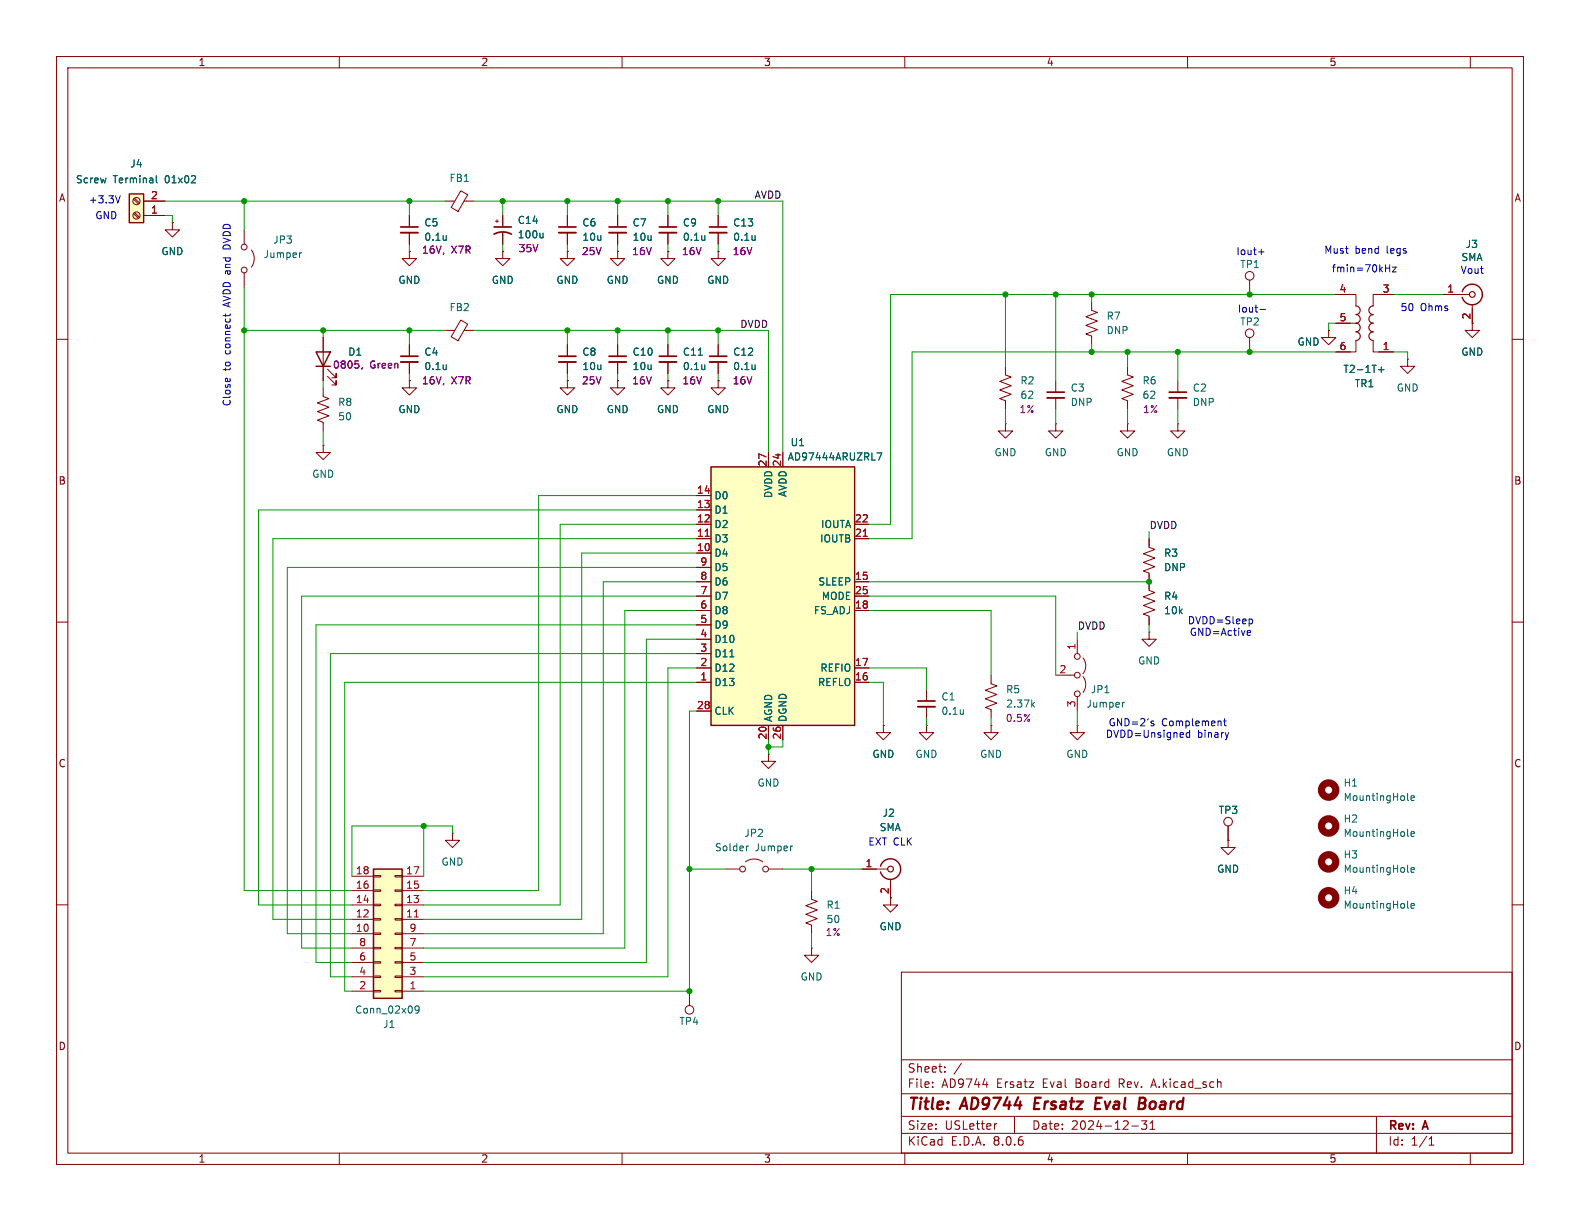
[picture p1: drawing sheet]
<svg xmlns="http://www.w3.org/2000/svg" width="279mm" height="216mm" viewBox="0 0 279 216" stroke-linecap="round" stroke-linejoin="round" font-family="sans-serif">
<g fill="none" stroke="#840000" stroke-width=".18">
<path d="M10 10h259.4v195.9h-259.4zM12 12h255.4v191.9h-255.4zM60 10v2M110 10v2M160 10v2M210 10v2M260 10v2M30.5 39.4v1.2h1.2l-1.2 1.3-1.3-1.3h1.3M30.5 39.4h.1M72.4 38.1v2M78.7 35.6h1.7M81.5 33.7l1.2 .7-1.7 3-1.2-.7z"/>
<path d="M82.1 35.6h1.7M87.6 39.1h.5M87.9 38.9v.5M88.9 38.1v2M109.2 38.1v2M10 60h2M43.2 40.6v2.6M43.2 48.3v2.5M44.4 44.2a2.54 2.54 0 0 1 0 3M72.4 44.5v1.2h1.3l-1.3 1.3-1.3-1.3h1.3M72.4 44.5h.1M72.4 41.1v2.1"/>
<path d="M78.7 58.4h1.7M81.5 56.6l1.2 .7-1.7 2.9-1.2-.7zM82.1 58.4h1.7M88.9 44.5v1.2h1.3l-1.3 1.3-1.3-1.3h1.3M88.9 44.5h.1M88.9 41.1v2.1M100.3 44.5v1.2h1.3l-1.3 1.3-1.2-1.3h1.2M100.3 44.5h.1M109.2 44.5v1.2h1.3l-1.3 1.3-1.3-1.3h1.3M109.2 44.5h.1M109.2 41.1v2.1M118.1 44.5v1.2h1.3l-1.3 1.3-1.3-1.3h1.3"/>
<path d="M118.1 44.5h.1M267.4 60h2M57.1 78.7v1.3h1.3l-1.3 1.3-1.2-1.3h1.2M57.1 78.7h.1M72.4 61v2M72.4 64v2M100.3 67.3v1.3h1.3l-1.3 1.3-1.2-1.3h1.2M100.3 67.3h.1M100.3 61v2M100.3 64v2M10 110h2M175.3 119.4v1.5l1 .4-2.1 .7 2.1 .8-2.1 .8 2.1 .7-2.1 .8 1.1 .4v1.5"/>
<path d="M186.7 119.4h3.3M190.5 113v2.6M191.5 116.3a2.26 2.26 0 0 1 0 2.8M191.5 119.6a2.26 2.26 0 0 1 0 2.8M203.2 111.8v1.2h1.3l-1.3 1.3-1.3-1.3h1.3M203.2 111.8h.1M267.4 110h2M135.9 133.4v1.2h1.3l-1.3 1.3-1.3-1.3h1.3M135.9 133.4h.1M175.3 128.3v1.2h1.2l-1.2 1.3-1.3-1.3h1.3M175.3 128.3h.1M190.5 123.2v2.5"/>
<path d="M10 160h2M80 147.3v1.3h1.3l-1.3 1.3-1.3-1.3h1.3M80 147.3h.1M128.3 153.7h2.5M131.8 152.4a2.54 2.54 0 0 1 3.1 0M135.9 153.7h2.5M143.5 157.5v1.5l1 .4-2 .7 2 .8-2 .8 2 .7-2 .8 1 .4v1.5M152.4 153.7h4.6M157.5 155.4v4.6h1.2l-1.2 1.3-1.3-1.3h1.3M267.4 160h2M143.5 167.6v1.3h1.3l-1.3 1.3-1.3-1.3h1.3M143.5 167.6h.1"/>
<path d="M159.4 171.9h108v32h-108zM159.4 197.4h108M159.4 193.4h108M159.4 187.4h108M164.9 192.1v.2M164.9 191.4v.1M167.1 189.4v.2M167.1 188.7v.1M170 188l-1.3 1.9M173.8 191.8h.9M176.3 198.7l-.3 .1M179.4 197.4v3"/>
<path d="M200.1 199.1h1.2M201.9 198.2h.9l-.5 .6 .4 .1v.6l-.2 .2h-.4l-.2-.2M203.4 199.7h.8M203.4 198.6l.4-.4v1.5M243.4 197.4v6.5M60 203.9v2M110 203.9v2M159.4 200.4h108M160 203.9v2M210 203.9v2M252.7 202.5h.9M252.7 201.4l.4-.4v1.5"/>
<path d="M260 203.9v2"/>
<circle cx="43.2" cy="47.8" r=".51"/>
<circle cx="43.2" cy="43.7" r=".51"/>
<circle cx="190.5" cy="119.4" r=".51"/>
<circle cx="190.5" cy="116.1" r=".51"/>
<circle cx="190.5" cy="122.7" r=".51"/>
<circle cx="131.3" cy="153.7" r=".51"/>
<circle cx="135.4" cy="153.7" r=".51"/>
</g>
<path d="M183.1 194.1l-.3 2h1M193.7 195.1h.7M194.8 194.1h-.9l-.3 2h1M201.6 194.1h.6a.49 .49 0 0 1 .4 .5 .49 .49 0 0 1-.5 .5l.3 .1a.58 .58 0 0 1-.3 .9" fill="none" stroke="#840000" stroke-width=".4"/>
<path d="M70.9 41.1h3M107.7 41.1h3M70.9 64h3M98.8 64h3.1" fill="none" stroke="#840000" stroke-width=".33"/>
<path d="M70.9 40.1h3M87.4 41.4a3.2 3.2 0 0 1 3 0M87.4 40.1h3M107.7 40.1h3M70.9 63h3M98.8 63h3.1" fill="none" stroke="#840000" stroke-width=".3"/>
<path d="M53.3 44.7l-.3 .1M78.9 41.6v.9M78.9 42.4h.1M96 41.2v.9M96 41.9l-.2 .2M78.9 64.5v.9M78.9 65.2v.1M182.6 124.6l.3 .4M182.9 124.2l-.5 .5M198.8 124.2l-.3 .1M132.4 149.6l-.4 .1M140 149.6h.2" fill="none" stroke="#006464" stroke-width=".18"/>
<path d="M155.7 153.2a1.81 1.81 0 0 1 2-1.3 1.81 1.81 0 0 1 1.6 1.8M159.3 153.7a1.82 1.82 0 0 1-1.6 1.8 1.82 1.82 0 0 1-2-1.3" fill="none" stroke="#840000" stroke-width=".25"/>
<circle cx="157.5" cy="153.7" r=".51" fill="none" stroke="#840000" stroke-width=".2"/>
<path d="M22.9 34.3h2.5v5.1h-2.5z" fill="#ffffc2"/>
<path d="M22.9 34.3h2.5v5.1h-2.5z" fill="none" stroke="#840000" stroke-width=".25"/>
<g fill="none" stroke="#840000" stroke-width=".18">
<path d="M23.6 35.2l.9 .9M23.6 37.8l.9 .8M23.8 35.1l.9 .8M23.8 37.6l.9 .8M25.4 38.1h3.8M25.4 35.6h3.8M121.9 175.3v2.5"/>
<circle cx="24.1" cy="35.6" r=".63"/>
<circle cx="24.1" cy="38.1" r=".63"/>
<circle cx="121.9" cy="178.6" r=".76"/>
</g>
<path d="M27.6 31.1v1l.2 .2" fill="none" stroke="#006464" stroke-width=".18"/>
<path d="M66 153.7h5.1v22.8h-5.1z" fill="#ffffc2"/>
<g fill="none" stroke="#840000" stroke-width=".18">
<path d="M100.3 38.1v2M118.1 38.1v2M127 38.1v2M57.1 59.7v7.6M100.3 41.1v2.1M118.1 41.1v2.1M127 44.5v1.2h1.3l-1.3 1.3-1.3-1.3h1.3M127 44.5h.1M127 41.1v2.1M57.1 68.6v1.5l1.1 .4-2.1 .7 2.1 .8-2.1 .8 2.1 .7-2.1 .8 1 .4v1.5M57.9 66.5l1.5 1.6v-.8v.8h-.7M57.9 65.3l1.5 1.5v-.8v.8h-.7"/>
<path d="M72.4 67.3v1.3h1.3l-1.3 1.3-1.3-1.3h1.3M72.4 67.3h.1M109.2 67.3v1.3h1.3l-1.3 1.3-1.3-1.3h1.3M109.2 67.3h.1M109.2 61v2M109.2 64v2M118.1 67.3v1.3h1.3l-1.3 1.3-1.3-1.3h1.3M118.1 67.3h.1M118.1 61v2M118.1 64v2M127 67.3v1.3h1.3l-1.3 1.3-1.3-1.3h1.3M127 67.3h.1"/>
<path d="M127 61v2M127 64v2M186.7 74.9v1.3h1.3l-1.3 1.3-1.3-1.3h1.3M186.7 74.9h.1M190.5 128.3v1.2h1.3l-1.3 1.3-1.3-1.3h1.3M190.5 128.3h.1M62.2 157.5h3.8M62.2 154.9h3.8M66 154.8h1.3v.3h-1.3zM66 157.4h1.3v.2h-1.3zM66 159.9h1.3v.2h-1.3zM69.8 154.8h1.3v.3h-1.3z"/>
<path d="M69.8 157.4h1.3v.2h-1.3zM69.8 159.9h1.3v.2h-1.3zM71.1 157.5h3.8M71.1 154.9h3.8M62.2 175.3h3.8M62.2 165.1h3.8M62.2 162.6h3.8M62.2 160h3.8M62.2 172.7h3.8M62.2 170.2h3.8M62.2 167.6h3.8M66 162.4h1.3v.3h-1.3z"/>
<path d="M66 165h1.3v.2h-1.3zM66 167.5h1.3v.3h-1.3zM66 170.1h1.3v.2h-1.3zM66 172.6h1.3v.2h-1.3zM66 175.1h1.3v.3h-1.3zM69.8 162.4h1.3v.3h-1.3zM69.8 165h1.3v.2h-1.3zM69.8 167.5h1.3v.3h-1.3zM69.8 170.1h1.3v.2h-1.3zM69.8 172.6h1.3v.2h-1.3zM69.8 175.1h1.3v.3h-1.3zM71.1 175.3h3.8"/>
<path d="M71.1 165.1h3.8M71.1 162.6h3.8M71.1 160h3.8M71.1 172.7h3.8M71.1 170.2h3.8M71.1 167.6h3.8"/>
</g>
<path d="M55.9 62.2h2.5l-1.3 2.6zM55.9 64.8h2.5M66 153.7h5.1v22.8h-5.1z" fill="none" stroke="#840000" stroke-width=".25"/>
<path d="M73.3 162.1h.7" fill="none" stroke="#a90000" stroke-width=".18"/>
<path d="M124.6 41.6v.9M124.6 42.4h.1M133.5 41.6v.9M133.5 42.4h.1M123.5 62.8h.7M124.6 64.5v.9M124.6 65.2v.1M133.5 64.5v.9M133.5 65.2v.1M74.1 178.4l-.2 .3h-.3l-.2-.3 .1-.5h.4l.2 .1a.84 .84 0 0 1-.3 1.1h-.3" fill="none" stroke="#006464" stroke-width=".18"/>
<path d="M98.8 41.1h3.1M116.6 41.1h3M125.5 41.1h3M107.7 64h3M116.6 64h3M125.5 64h3" fill="none" stroke="#840000" stroke-width=".33"/>
<path d="M98.8 40.1h3.1M116.6 40.1h3M125.5 40.1h3M107.7 63h3M116.6 63h3M125.5 63h3" fill="none" stroke="#840000" stroke-width=".3"/>
<path d="M64.1 65l-.1 .3" fill="none" stroke="#840084" stroke-width=".18"/>
<path d="M125.7 82.6h25.4v45.7h-25.4z" fill="#ffffc2"/>
<path d="M258.6 51.6a1.81 1.81 0 0 1 2-1.3 1.81 1.81 0 0 1 1.5 1.8M262.1 52.1a1.82 1.82 0 0 1-1.5 1.8 1.82 1.82 0 0 1-2-1.3M125.7 82.6h25.4v45.7h-25.4z" fill="none" stroke="#840000" stroke-width=".25"/>
<g fill="none" stroke="#840000" stroke-width=".18">
<path d="M25.4 38.1h3.8M25.4 35.6h3.8M30.5 39.4h.1M72.4 38.1v2M88.9 38.1v2M100.3 38.1v2M109.2 38.1v2M118.1 38.1v2M127 38.1v2M57.1 59.7v2.5M72.4 44.5h.1M72.4 41.1v2.1"/>
<path d="M88.9 44.5h.1M88.9 41.1v2.1M100.3 44.5h.1M100.3 41.1v2.1M109.2 44.5h.1M109.2 41.1v2.1M118.1 44.5h.1M118.1 41.1v2.1M127 44.5h.1M127 41.1v2.1M193 53.3v1.6l1.1 .3-2.1 .8 2.1 .8-2.1 .7 2.1 .8-2.1 .8 1 .3v1.6M221 49.5v2.6"/>
<path d="M221 59.7v2.5M234.9 58.4v1.3h1.3l-1.3 1.3-1.2-1.3h1.2M234.9 58.4h.1M236.2 52.1h3.6v2M236.2 57.2h3.8M246.4 52.1h-3.6v2M255.3 52.1h4.5M260.3 53.8v4.6h1.3l-1.3 1.3-1.2-1.3h1.2M57.1 64.8v2.5M72.4 67.3h.1M72.4 61v2M72.4 64v2"/>
<path d="M100.3 67.3h.1M100.3 61v2M100.3 64v2M109.2 67.3h.1M109.2 61v2M109.2 64v2M118.1 67.3h.1M118.1 61v2M118.1 64v2M127 67.3h.1M127 61v2M127 64v2"/>
<path d="M177.8 64.8v1.5l1 .4-2 .7 2 .8-2 .8 2 .7-2 .8 1 .4v1.5M177.8 74.9v1.3h1.3l-1.3 1.3-1.3-1.3h1.3M177.8 74.9h.1M186.7 67.3v2M186.7 70.4v2M199.4 64.8v1.5l1 .4-2 .7 2 .8-2 .8 2 .7-2 .8 1 .4v1.5M199.4 74.9v1.3h1.3l-1.3 1.3-1.3-1.3h1.3M199.4 74.9h.1M208.3 74.9v1.3h1.2l-1.2 1.3-1.3-1.3h1.3M208.3 74.9h.1M208.3 67.3v2M208.3 70.4v2"/>
<path d="M239.8 60.2v2h-3.6M242.8 60.2v2h3.6M248.9 63.5v1.3h1.3l-1.3 1.2-1.3-1.2h1.3M248.9 63.5h.1M123.2 97.8h2.5M123.2 95.3h2.5M123.2 92.7h2.5M123.2 90.2h2.5M123.2 87.6h2.5M135.9 80v2.6M138.4 80v2.6M151.1 95.3h2.6"/>
<path d="M151.1 92.7h2.6M203.2 95.3v1.5l1 .4-2 .7 2 .8-2 .7 2 .8-2 .8 1 .3v3.1l1 .4-2 .7 2 .8-2 .8 2 .7-2 .8 1 .4v1.5M123.2 102.9h2.5M123.2 118.1h2.5M123.2 108h2.5M123.2 105.4h2.5M123.2 115.6h2.5M123.2 113h2.5M123.2 110.5h2.5M123.2 100.3h2.5M151.1 102.9h2.6M151.1 118.1h2.6"/>
<path d="M151.1 108h2.6M151.1 105.4h2.6M123.2 120.7h2.5M123.2 125.7h2.5M135.9 128.3v2.5M138.4 128.3v2.5M151.1 120.7h2.6M156.2 128.3v1.2h1.3l-1.3 1.3-1.3-1.3h1.3M156.2 128.3h.1M163.8 128.3v1.2h1.3l-1.3 1.3-1.2-1.3h1.2M163.8 128.3h.1M163.8 121.9v2.1"/>
<path d="M163.8 125v2M152.4 153.7h2.5M157.5 156.2v2.6M217.2 148.6v1.3h1.2l-1.2 1.2-1.3-1.2h1.3M217.2 148.6h.1M217.2 146.1v2.5"/>
<circle cx="221" cy="58.9" r=".76"/>
<circle cx="221" cy="48.8" r=".76"/>
<circle cx="217.2" cy="145.3" r=".76"/>
</g>
<path d="M124.7 94.8h.7M152.6 94.8h.8" fill="none" stroke="#a90000" stroke-width=".18"/>
<g fill="none" stroke="#006464" stroke-width=".18">
<path d="M27.6 31.1v1l.2 .2M78.9 41.6v.9M78.9 42.4h.1M96 41.2v.9M96 41.9l-.2 .2M124.6 41.6v.9M124.6 42.4h.1M133.5 41.6v.9M133.5 42.4h.1M78.9 64.5v.9M78.9 65.2v.1M123.5 62.8h.7"/>
<path d="M124.6 64.5v.9M124.6 65.2v.1M133.5 64.5v.9M133.5 65.2v.1M243.8 65.4h.9M244.3 64.9v1M155.1 80.1h.8l-.5 1.3M129.1 116.1h.7M170.4 125.5v.8M170.4 126.2l-.1 .1M248.9 147.7l.2 .2M248.9 154.1l.2 .1"/>
<path d="M248.9 141.4l.2 .1M249.5 147.5l.6-.1v-.3h-.4l-.2 .1 .1 .6h.5M249.5 141.1l.6-.1v-.2l-.4-.1-.2 .2 .1 .6h.5M249.5 153.8l.6-.1v-.2l-.4-.1-.2 .2 .1 .6h.5M248.9 160.4l.2 .2M249.5 160.2l.6-.1v-.3h-.4l-.2 .1 .1 .6h.5"/>
</g>
<g fill="none" stroke="#840000" stroke-width=".2">
<path d="M239.8 54.1a.76 .76 0 0 1 .7 .8 .76 .76 0 0 1-.7 .7 .76 .76 0 0 1 .7 .8 .76 .76 0 0 1-.7 .8 .76 .76 0 0 1 .7 .7 .76 .76 0 0 1-.7 .8 .77 .77 0 0 1 .7 .7 .77 .77 0 0 1-.7 .8M242.8 54.1a.77 .77 0 0 0-.7 .8 .77 .77 0 0 0 .7 .7 .76 .76 0 0 0-.7 .8 .76 .76 0 0 0 .7 .7 .77 .77 0 0 0-.7 .8 .77 .77 0 0 0 .7 .8 .76 .76 0 0 0-.7 .7 .76 .76 0 0 0 .7 .8"/>
<circle cx="260.3" cy="52.1" r=".51"/>
</g>
<path d="M185.2 70.4h3M206.8 70.4h3M162.3 125h3.1" fill="none" stroke="#840000" stroke-width=".33"/>
<path d="M185.2 69.3h3M206.8 69.3h3M162.3 124h3.1" fill="none" stroke="#840000" stroke-width=".3"/>
<g fill="none" stroke="#840000" stroke-width="1.3">
<circle cx="234.9" cy="139.7" r="1.27"/>
<circle cx="234.9" cy="146" r="1.27"/>
<circle cx="234.9" cy="152.4" r="1.27"/>
<circle cx="234.9" cy="158.7" r="1.27"/>
</g>
<g fill="none" stroke="#0000c2" stroke-width=".18">
<path d="M21.3 34.6l-.5 1.3M39.4 43.7v.3h1.3v-.3M39.9 55.5v.5M40.7 55.5v.3M222.6 44.5h.9M222.8 54.7h1M245 47.4h.7M245.7 46.8v1.3M246.2 47.2h.7l-.7 .9h.7M220.6 112.3h.5M221 111.5l.2 .3-.6 .1M221 109.5h.4l.1 .2-.1 .5-.4 .1"/>
<path d="M203.6 127.9l.5 .2-.1 .2h-.3M203.6 127.6h.4M209.9 129.6l-.1 .2v.5l.2 .1 .4-.1M210.4 129.1v1.3M216.4 127.5h.4M216.5 127.1v1.1l.3 .1M217.3 129.5l-.3 .9"/>
</g>
<g fill="none" stroke="#009600" stroke-width=".18">
<path d="M29.2 35.6h49.5M29.2 38.1h1.3v1.3M43.2 35.6v5M72.4 35.6v2.5M83.8 35.6h54.6v44.4M88.9 35.6v2.5M100.3 35.6v2.5M109.2 35.6v2.5M118.1 35.6v2.5M127 35.6v2.5M43.2 58.4h35.5M43.2 50.8v106.7h19"/>
<path d="M57.1 58.4v1.3M72.4 43.2v1.3M72.4 58.4v2.6M83.8 58.4h52.1v21.6M88.9 43.2v1.3M100.3 43.2v1.3M100.3 58.4v2.6M109.2 43.2v1.3M109.2 58.4v2.6M118.1 43.2v1.3M118.1 58.4v2.6M127 43.2v1.3"/>
<path d="M127 58.4v2.6M177.8 52.1v12.7M186.7 52.1v15.2M193 52.1v1.2M236.2 52.1h-78.7v40.6h-3.8M236.2 57.2h-1.3v1.2M246.4 52.1h8.9M57.1 67.3v1.3M57.1 76.2v2.5M72.4 66v1.3M100.3 66v1.3M109.2 66v1.3"/>
<path d="M118.1 66v1.3M127 66v1.3M177.8 72.4v2.5M186.7 72.4v2.5M193 61v1.2M199.4 62.2v2.6M199.4 72.4v2.5M208.3 62.2v5.1M208.3 72.4v2.5M236.2 62.2h-74.9v33.1h-7.6M246.4 62.2h2.5v1.3M123.2 97.8h-20.3v64.8h-28"/>
<path d="M123.2 92.7h-24.1v67.3h-24.2M123.2 87.6h-28v69.9h-20.3M123.2 95.3h-74.9v67.3h13.9M123.2 90.2h-77.5v69.8h16.5M203.2 94v1.3M123.2 108h-12.7v59.6h-35.6M123.2 102.9h-16.5v62.2h-31.8M123.2 113h-8.9v57.2h-39.4M123.2 115.6h-64.8v57.1h3.8M123.2 110.5h-67.3v59.7h6.3M123.2 118.1h-5.1v54.6h-43.2M123.2 100.3h-72.4v64.8h11.4"/>
<path d="M123.2 105.4h-69.9v62.2h8.9M153.7 108h21.6v11.4M153.7 102.9h49.5M153.7 105.4h33v14M153.7 118.1h10.1v3.8M190.5 111.8v1.2M203.2 110.5v1.3M123.2 120.7h-62.2v54.6h1.2M123.2 125.7h-1.3v49.6h-47M135.9 130.8v2.6M138.4 130.8v1.3h-2.5M153.7 120.7h2.5v7.6"/>
<path d="M163.8 127v1.3M175.3 127v1.3M190.5 125.7v2.6M74.9 146.1v8.8M80 147.3v-1.2h-17.8v8.8M121.9 153.7h6.4M138.4 153.7h14M143.5 153.7v3.8M143.5 165.1v2.5"/>
</g>
<path d="M64.1 65l-.1 .3" fill="none" stroke="#840084" stroke-width=".18"/>
<g fill="#009600" stroke="#009600" stroke-width=".18">
<circle cx="100.3" cy="58.4" r=".46"/>
<circle cx="72.4" cy="58.4" r=".46"/>
<circle cx="57.1" cy="58.4" r=".46"/>
<circle cx="43.2" cy="58.4" r=".46"/>
<circle cx="43.2" cy="35.6" r=".46"/>
<circle cx="74.9" cy="146.1" r=".46"/>
<circle cx="143.5" cy="153.7" r=".46"/>
<circle cx="135.9" cy="132.1" r=".46"/>
<circle cx="121.9" cy="175.3" r=".46"/>
<circle cx="121.9" cy="153.7" r=".46"/>
<circle cx="72.4" cy="35.6" r=".46"/>
<circle cx="100.3" cy="35.6" r=".46"/>
<circle cx="88.9" cy="35.6" r=".46"/>
<circle cx="109.2" cy="35.6" r=".46"/>
<circle cx="118.1" cy="35.6" r=".46"/>
<circle cx="127" cy="58.4" r=".46"/>
<circle cx="127" cy="35.6" r=".46"/>
<circle cx="118.1" cy="58.4" r=".46"/>
<circle cx="109.2" cy="58.4" r=".46"/>
<circle cx="193" cy="62.2" r=".46"/>
<circle cx="193" cy="52.1" r=".46"/>
<circle cx="221" cy="52.1" r=".46"/>
<circle cx="221" cy="62.2" r=".46"/>
<circle cx="208.3" cy="62.2" r=".46"/>
<circle cx="199.4" cy="62.2" r=".46"/>
<circle cx="186.7" cy="52.1" r=".46"/>
<circle cx="203.2" cy="102.9" r=".46"/>
<circle cx="177.8" cy="52.1" r=".46"/>
</g>
<g font-size="2.8" fill="#840000">
<text x="160.4" y="196.8">Title:</text>
<text x="170.1" y="196.8">AD9744</text>
<text x="183.7" y="196.8">Ersatz</text>
<text x="195.3" y="196.8">Eval</text>
<text x="203.8" y="196.8">Board</text>
</g>
<g font-size="2.1" fill="#840000">
<text x="160.4" y="189.9">Sheet:</text>
<text x="160.4" y="192.6">File:</text>
<text x="166.5" y="192.6">AD9744</text>
<text x="176.3" y="192.6">Ersatz</text>
<text x="184.5" y="192.6">Eval</text>
<text x="190.5" y="192.6">Board</text>
<text x="198.3" y="192.6">Rev.</text>
<text x="204.2" y="192.6">A.kicad_sch</text>
<text x="160.4" y="202.8">KiCad</text>
<text x="160.4" y="200">Size:</text>
<text x="167.1" y="200">USLetter</text>
<text x="168.1" y="202.8">E.D.A.</text>
<text x="175.7" y="202.8">8.0.6</text>
<text x="182.4" y="200">Date:</text>
<text x="189.4" y="200">2024-12-31</text>
<text x="245.4" y="200.2">Rev:</text>
<text x="245.4" y="202.8">Id:</text>
<text x="249.5" y="202.8">1/1</text>
<text x="251.8" y="200.2">A</text>
</g>
<g font-size="1.8" fill="#840000">
<text x="35" y="11.9">1</text>
<text x="85" y="11.9">2</text>
<text x="135" y="11.9">3</text>
<text x="185" y="11.9">4</text>
<text x="235" y="11.9">5</text>
<text x="10.3" y="35.9">A</text>
<text x="267.7" y="35.9">A</text>
<text x="260.1" y="56.6" transform="rotate(-90 260.1 56.6)">2</text>
<text x="10.3" y="85.9">B</text>
<text x="267.7" y="85.9">B</text>
<text x="10.3" y="135.9">C</text>
<text x="267.7" y="135.9">C</text>
<text x="10.3" y="185.9">D</text>
<text x="267.7" y="185.9">D</text>
<text x="35" y="205.8">1</text>
<text x="85" y="205.8">2</text>
<text x="135" y="205.8">3</text>
<text x="185" y="205.8">4</text>
<text x="235" y="205.8">5</text>
</g>
<g font-size="1.8" fill="#006464">
<text x="22.9" y="29.8">J4</text>
<text x="13.3" y="32.6">Screw</text>
<text x="20" y="32.6">Terminal</text>
<text x="29.3" y="32.6">01x02</text>
<text x="79.4" y="32.4">FB1</text>
<text x="74.9" y="40.2">C5</text>
<text x="91.4" y="39.8">C14</text>
<text x="102.9" y="40.2">C6</text>
<text x="111.8" y="40.2">C7</text>
<text x="120.7" y="40.2">C9</text>
<text x="129.5" y="40.2">C13</text>
<text x="28.4" y="45.3">GND</text>
<text x="46.5" y="45.8">Jumper</text>
<text x="48.2" y="43.3">JP3</text>
<text x="74.9" y="42.8">0.1u</text>
<text x="91.4" y="42.3">100u</text>
<text x="102.9" y="42.8">10u</text>
<text x="111.8" y="42.8">10u</text>
<text x="120.7" y="42.8">0.1u</text>
<text x="129.5" y="42.8">0.1u</text>
<text x="219.2" y="47.6">TP1</text>
<text x="258.3" y="46.4">SMA</text>
<text x="259.1" y="44">J3</text>
<text x="70.4" y="50.4">GND</text>
<text x="86.9" y="50.4">GND</text>
<text x="98.3" y="50.4">GND</text>
<text x="107.2" y="50.4">GND</text>
<text x="116.1" y="50.4">GND</text>
<text x="125" y="50.4">GND</text>
<text x="79.4" y="55.2">FB2</text>
<text x="195.6" y="56.7">R7</text>
<text x="195.6" y="59.3">DNP</text>
<text x="219.2" y="57.8">TP2</text>
<text x="61.5" y="63.1">D1</text>
<text x="74.9" y="63.1">C4</text>
<text x="74.9" y="65.6">0.1u</text>
<text x="102.9" y="63.1">C8</text>
<text x="102.9" y="65.6">10u</text>
<text x="111.8" y="63.1">C10</text>
<text x="111.8" y="65.6">10u</text>
<text x="120.7" y="63.1">C11</text>
<text x="120.7" y="65.6">0.1u</text>
<text x="129.5" y="63.1">C12</text>
<text x="129.5" y="65.6">0.1u</text>
<text x="229.4" y="61.3">GND</text>
<text x="258.3" y="63.1">GND</text>
<text x="59.7" y="72">R8</text>
<text x="180.3" y="68.2">R2</text>
<text x="180.3" y="70.7">62</text>
<text x="189.2" y="69.4">C3</text>
<text x="189.2" y="72">DNP</text>
<text x="201.9" y="68.2">R6</text>
<text x="201.9" y="70.7">62</text>
<text x="210.8" y="69.4">C2</text>
<text x="210.8" y="72">DNP</text>
<text x="237.4" y="66.1">T2-1T+</text>
<text x="239.5" y="68.7">TR1</text>
<text x="246.9" y="69.4">GND</text>
<text x="59.7" y="74.5">50</text>
<text x="70.4" y="73.3">GND</text>
<text x="98.3" y="73.3">GND</text>
<text x="107.2" y="73.3">GND</text>
<text x="116.1" y="73.3">GND</text>
<text x="125" y="73.3">GND</text>
<text x="139.2" y="81.6">AD97444ARUZRL7</text>
<text x="139.7" y="79.1">U1</text>
<text x="175.8" y="80.9">GND</text>
<text x="184.7" y="80.9">GND</text>
<text x="197.4" y="80.9">GND</text>
<text x="206.2" y="80.9">GND</text>
<text x="55.1" y="84.7">GND</text>
<text x="126.2" y="88.5">D0</text>
<text x="136.8" y="88.2" transform="rotate(-90 136.8 88.2)">DVDD</text>
<text x="139.3" y="88" transform="rotate(-90 139.3 88)">AVDD</text>
<text x="126.2" y="93.6">D2</text>
<text x="126.2" y="91">D1</text>
<text x="145.1" y="93.6">IOUTA</text>
<text x="126.2" y="98.7">D4</text>
<text x="126.2" y="96.1">D3</text>
<text x="126.2" y="101.2">D5</text>
<text x="144.9" y="96.1">IOUTB</text>
<text x="205.7" y="98.7">R3</text>
<text x="205.7" y="101.2">DNP</text>
<text x="126.2" y="106.3">D7</text>
<text x="126.2" y="103.7">D6</text>
<text x="144.6" y="103.7">SLEEP</text>
<text x="145.2" y="106.3">MODE</text>
<text x="205.7" y="106.3">R4</text>
<text x="126.2" y="113.9">D10</text>
<text x="126.2" y="111.4">D9</text>
<text x="126.2" y="108.8">D8</text>
<text x="143.8" y="108.8">FS_ADJ</text>
<text x="205.7" y="108.8">10k</text>
<text x="126.2" y="119">D12</text>
<text x="126.2" y="116.4">D11</text>
<text x="145" y="119">REFIO</text>
<text x="201.2" y="117.7">GND</text>
<text x="126.2" y="121.5">D13</text>
<text x="144.6" y="121.5">REFLO</text>
<text x="166.4" y="124.1">C1</text>
<text x="177.8" y="122.8">R5</text>
<text x="177.8" y="125.3">2.37k</text>
<text x="192" y="125.3">Jumper</text>
<text x="192.8" y="122.8">JP1</text>
<text x="126.2" y="126.6">CLK</text>
<text x="136.8" y="127.8" transform="rotate(-90 136.8 127.8)">AGND</text>
<text x="139.3" y="127.8" transform="rotate(-90 139.3 127.8)">DGND</text>
<text x="166.4" y="126.6">0.1u</text>
<text x="154.2" y="134.2">GND</text>
<text x="161.8" y="134.2">GND</text>
<text x="173.2" y="134.2">GND</text>
<text x="188.5" y="134.2">GND</text>
<text x="133.9" y="139.3">GND</text>
<text x="237.5" y="139.3">H1</text>
<text x="237.5" y="141.8">MountingHole</text>
<text x="131.5" y="148.2">JP2</text>
<text x="155.5" y="147.2">SMA</text>
<text x="156" y="144.6">J2</text>
<text x="215.4" y="144.1">TP3</text>
<text x="237.5" y="145.6">H2</text>
<text x="237.5" y="148.2">MountingHole</text>
<text x="78" y="153.3">GND</text>
<text x="126.3" y="150.7">Solder</text>
<text x="133.5" y="150.7">Jumper</text>
<text x="215.1" y="154.5">GND</text>
<text x="237.5" y="152">H3</text>
<text x="237.5" y="154.5">MountingHole</text>
<text x="146.1" y="160.9">R1</text>
<text x="237.5" y="158.3">H4</text>
<text x="237.5" y="160.9">MountingHole</text>
<text x="146.1" y="163.4">50</text>
<text x="155.4" y="164.7">GND</text>
<text x="141.5" y="173.6">GND</text>
<text x="62.7" y="179.4">Conn_02x09</text>
<text x="67.6" y="182">J1</text>
<text x="120" y="181.5">TP4</text>
</g>
<g font-size="1.8" fill="#a90000">
<text x="26.6" y="35.3">2</text>
<text x="26.6" y="37.8">1</text>
<text x="236.8" y="51.8">4</text>
<text x="244.4" y="51.8">3</text>
<text x="255.8" y="51.8">1</text>
<text x="236.8" y="56.9">5</text>
<text x="236.8" y="62">6</text>
<text x="244.4" y="62">1</text>
<text x="135.6" y="82.6" transform="rotate(-90 135.6 82.6)">27</text>
<text x="138.2" y="82.6" transform="rotate(-90 138.2 82.6)">24</text>
<text x="123.1" y="89.9">13</text>
<text x="123.1" y="87.4">14</text>
<text x="123.1" y="95">11</text>
<text x="123.1" y="92.5">12</text>
<text x="151.1" y="95">21</text>
<text x="151.1" y="92.5">22</text>
<text x="123.1" y="97.5">10</text>
<text x="123.8" y="100.1">9</text>
<text x="123.8" y="107.7">6</text>
<text x="123.8" y="105.2">7</text>
<text x="123.8" y="102.6">8</text>
<text x="151.1" y="102.6">15</text>
<text x="151.1" y="107.7">18</text>
<text x="151.1" y="105.2">25</text>
<text x="123.8" y="112.8">4</text>
<text x="123.8" y="110.2">5</text>
<text x="123.8" y="117.9">2</text>
<text x="123.8" y="115.3">3</text>
<text x="151.1" y="117.9">17</text>
<text x="187.3" y="119.1">2</text>
<text x="190.2" y="115" transform="rotate(-90 190.2 115)">1</text>
<text x="123.1" y="125.5">28</text>
<text x="123.8" y="120.4">1</text>
<text x="151.1" y="120.4">16</text>
<text x="190.2" y="125.2" transform="rotate(-90 190.2 125.2)">3</text>
<text x="135.6" y="130.9" transform="rotate(-90 135.6 130.9)">20</text>
<text x="138.2" y="130.9" transform="rotate(-90 138.2 130.9)">26</text>
<text x="62.8" y="154.7">18</text>
<text x="71.7" y="154.7">17</text>
<text x="153" y="153.4">1</text>
<text x="62.8" y="159.8">14</text>
<text x="62.8" y="157.2">16</text>
<text x="71.7" y="159.8">13</text>
<text x="71.7" y="157.2">15</text>
<text x="157.2" y="158.2" transform="rotate(-90 157.2 158.2)">2</text>
<text x="62.8" y="164.8">10</text>
<text x="62.8" y="162.3">12</text>
<text x="63.4" y="167.4">8</text>
<text x="71.7" y="162.3">11</text>
<text x="72.3" y="167.4">7</text>
<text x="72.3" y="164.8">9</text>
<text x="63.4" y="172.5">4</text>
<text x="63.4" y="169.9">6</text>
<text x="72.3" y="172.5">3</text>
<text x="72.3" y="169.9">5</text>
<text x="63.4" y="175">2</text>
<text x="72.3" y="175">1</text>
</g>
<g font-size="1.8" fill="#0f0f0f">
<text x="133.3" y="35.2">AVDD</text>
<text x="130.8" y="58.1">DVDD</text>
<text x="203.2" y="93.6">DVDD</text>
<text x="190.5" y="111.4">DVDD</text>
</g>
<g font-size="1.8" fill="#0000c2">
<text x="15.6" y="36.2">+3.3V</text>
<text x="16.8" y="39">GND</text>
<text x="41" y="43.4" transform="rotate(-90 41 43.4)">DVDD</text>
<text x="218.5" y="45.3">Iout+</text>
<text x="234.1" y="45.1">Must</text>
<text x="239.6" y="45.1">bend</text>
<text x="245.3" y="45.1">legs</text>
<text x="41" y="53.9" transform="rotate(-90 41 53.9)">AVDD and</text>
<text x="235.4" y="48.4">fmin=70kHz</text>
<text x="258.2" y="48.6">Vout</text>
<text x="218.8" y="55.5">Iout-</text>
<text x="247.6" y="55.2">50</text>
<text x="251.2" y="55.2">Ohms</text>
<text x="41" y="65.6" transform="rotate(-90 41 65.6)">to</text>
<text x="41" y="62.5" transform="rotate(-90 41 62.5)">connect</text>
<text x="41" y="71.9" transform="rotate(-90 41 71.9)">Close</text>
<text x="210" y="110.6">DVDD=Sleep</text>
<text x="210.3" y="112.6">GND=Active</text>
<text x="195.5" y="130.7">DVDD=Unsigned</text>
<text x="195.9" y="128.6">GND=2's</text>
<text x="205.4" y="128.6">Complement</text>
<text x="211.7" y="130.7">binary</text>
<text x="153.4" y="149.7">EXT CLK</text>
</g>
<g font-size="1.8" fill="#840084">
<text x="74.5" y="45.1">16V,</text>
<text x="79.8" y="45.1">X7R</text>
<text x="91.6" y="44.8">35V</text>
<text x="102.8" y="45.3">25V</text>
<text x="111.7" y="45.3">16V</text>
<text x="120.5" y="45.3">16V</text>
<text x="129.5" y="45.3">16V</text>
<text x="58.8" y="65.4">0805,</text>
<text x="65.4" y="65.4">Green</text>
<text x="74.5" y="68.2">16V,</text>
<text x="79.8" y="68.2">X7R</text>
<text x="102.8" y="68.2">25V</text>
<text x="111.7" y="68.2">16V</text>
<text x="120.6" y="68.2">16V</text>
<text x="129.5" y="68.2">16V</text>
<text x="180.2" y="73.3">1%</text>
<text x="202" y="73.3">1%</text>
<text x="177.7" y="127.9">0.5%</text>
<text x="145.9" y="165.7">1%</text>
</g>
</svg>
